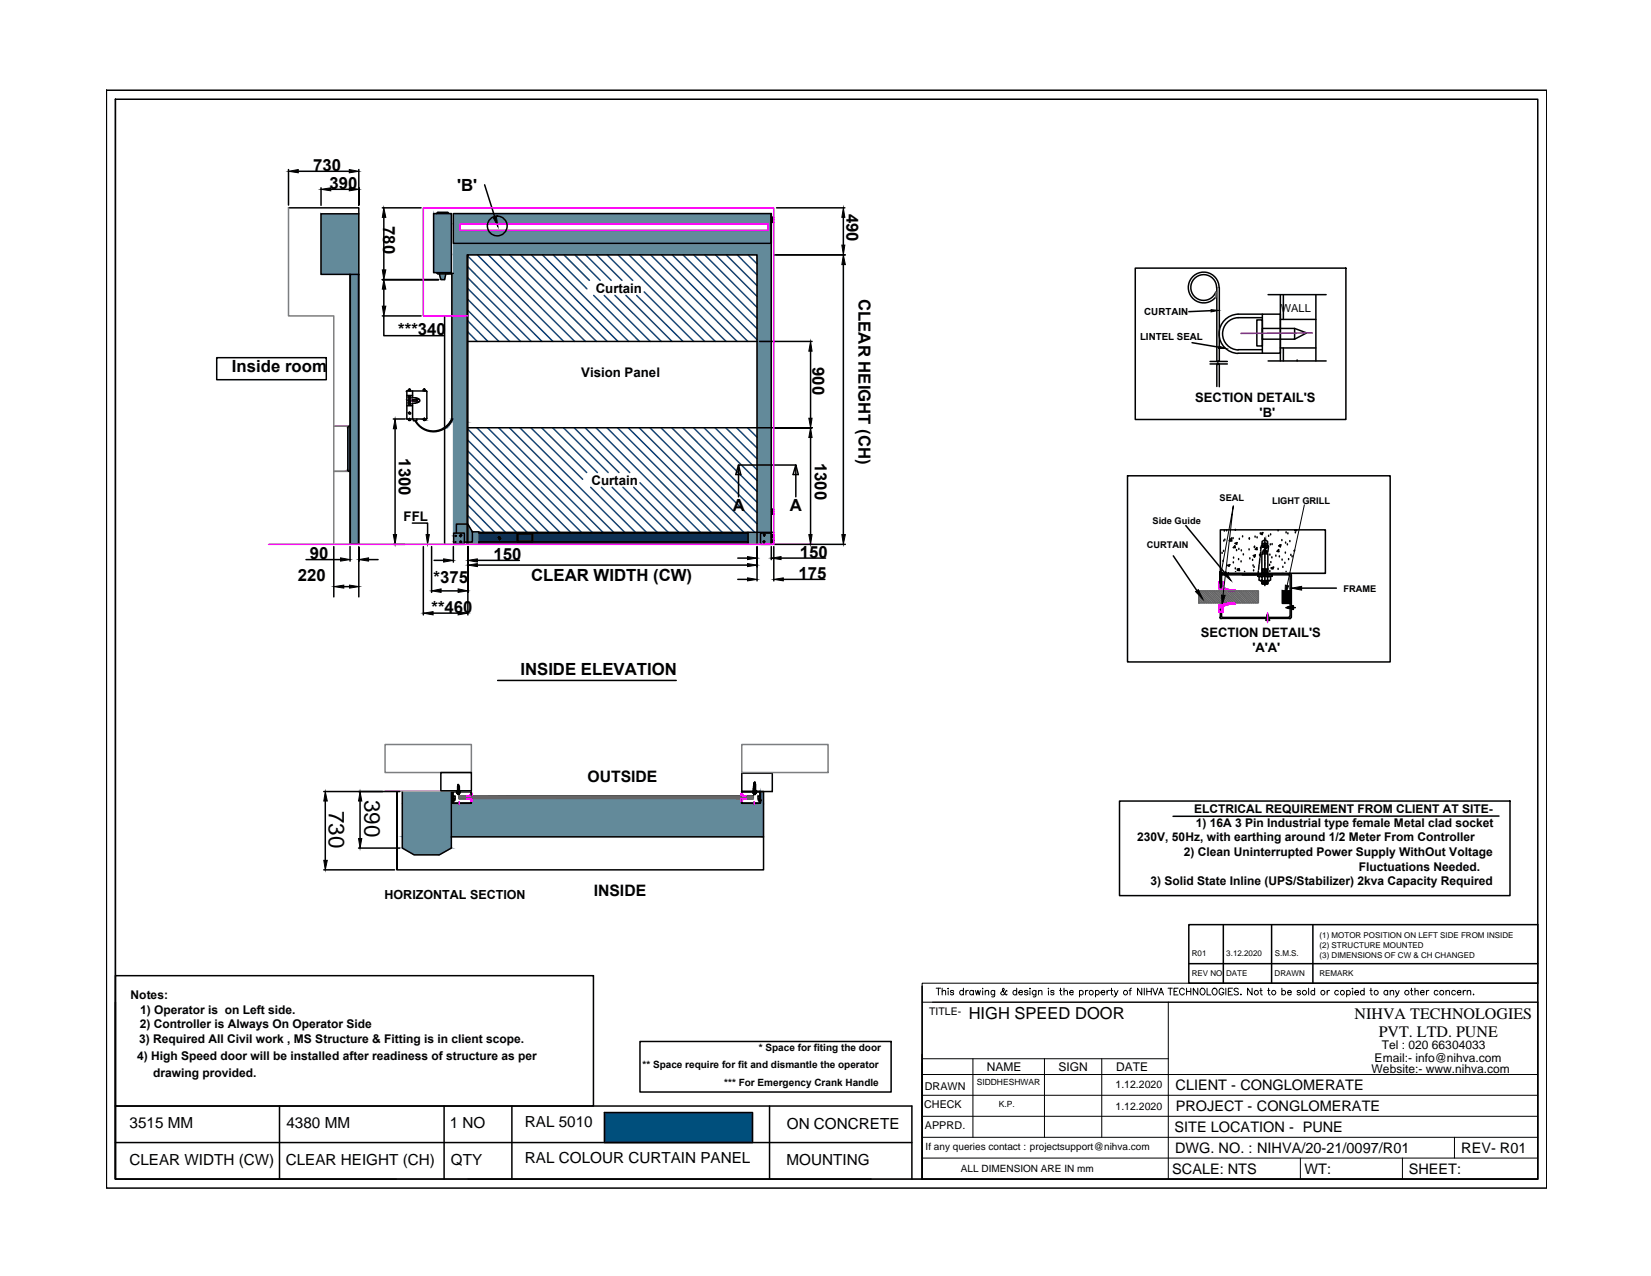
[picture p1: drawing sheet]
<svg xmlns="http://www.w3.org/2000/svg" width="279mm" height="216mm" viewBox="0 0 279 216" stroke-linecap="round" stroke-linejoin="round" font-family="sans-serif">
<!-- layer: PDF_Geometry -->
<g fill="none" stroke="#000" stroke-width=".25">
<path d="M18 15.3h243.8v185.7h-243.8zM19.5 16.8h240.7v182.7h-240.7zM48.8 35.2h11.9v56.9M48.8 28.7v6M50.5 29h8.6M54.3 31.8v2.9M56 32h3.1M60.7 36.2h-6.4v10.2h6.4M60.7 28.7v6v-2.9M64.7 35.2h6.6M65 36.8v8.9M73.4 36.1h3v10h-3z"/>
<path d="M73.9 36.1l.2-.2h1.7l.2 .2M82 31.3l1.7 5.5M130.5 36.1v5.1h-53.8v-5.1h53.8v56M130.5 36.8h.5M130.5 37.6h.5M130.5 37.2h.5M130.7 36.8v.8M130.8 36.8v.8M131.4 35.2h11.6M142.7 36.8v4.7M59.2 46.4v45.7M59.3 46.4v45.7h1.4v-45.7"/>
<path d="M64.7 47.3h9.5h-9.5M64.7 53.5h6.6M65 53.5v3.3h10.1M65 48.9v2.9M73.9 46.1l.2 .2h1.7l.2-.2M74.4 46.3l.2 1h.6l.3-1M75.2 53.5v38.6M75.8 46.3h.7v24.6a3.4 3.4 0 0 1-6.1 .3M75.8 46.3h.9M79.2 43.1h-.1v49M79.2 57.8h48.9M128.5 57.8h8.9"/>
<path d="M131 43.1h12.1M137.2 59.4v11.4M142.7 44.8v45.7M201.7 58l4.6 .7M204.9 52.6l-3.7 .1M205.9 48.6a2.18 2.18 0 0 0-3.1-2 2.18 2.18 0 0 0-.6 3.6 2.18 2.18 0 0 0 3.5-.8M205.9 48.7v12.5M206.3 48.6a2.6 2.6 0 0 0-3.4-2.4 2.6 2.6 0 0 0-1.4 3.9 2.6 2.6 0 0 0 4.2 .2M206.3 48.7v12.5M209.5 53.7h4.1M209.5 59.2h4.1M209.5 53.8a2.73 2.73 0 0 0-2.6 2.7 2.73 2.73 0 0 0 2.6 2.7"/>
<path d="M212.7 54.1h.9v4.4h-.9zM213.6 53.2h3.1v6.6h-3.1zM213.6 53.2h-4.1a3.3 3.3 0 0 0-3.2 3.3 3.3 3.3 0 0 0 3.2 3.3h4.1M213.6 55.6h5.5v1.8h-5.5zM214.6 49.9h9.8M216.7 54h6M216.7 58.9h6M216.7 49.9v11.2M217.2 49.9v4.1M217.2 58.9v2.2M219.1 55.6l2 .7-2 1.1M222.7 49.9v11.2"/>
<path d="M36.7 60.5h18.5v3.7h-18.5zM58.8 79.5l.2 .2h.2M58.9 72.4v7.1M59.2 79.8h.1M59.2 72.1h.1M59.2 72.2h-.2l-.2 .2M66.6 70.9h2M66.9 72.5v18M68.8 70.8l.1 .1M68.8 66.2v4.6M68.8 66.9h1M68.8 68.7h1"/>
<path d="M68.9 66.1l-.1 .2M68.9 70.9h3.2M68.9 66.2h3.2M69.1 66.2l.1-.3h.2l.1 .3M69.1 70.9l.1 .2h.2l.1-.2M69.2 68.2h.2v.2zM69.3 65.9h.1M69.3 70.9h.1M69.4 67.1v.2h-.2zM69.7 67.8h.1M69.8 67.3l.9 .1a.34 .34 0 0 1 .3 .4 .34 .34 0 0 1-.4 .3l-.8 .1M69.8 67.6l-.1 .1"/>
<path d="M69.8 66.2v1.1M69.8 67.7v.1M69.8 68.2v2.7M69.9 67.8h.7M69.9 67.6h.7M69.9 70.9v.3h.6v-.3M70.5 67.6l.1 .1M70.6 67.8h-.1M70.6 67.7v.1M71.6 66.2l.1-.3h.2l.1 .3M71.6 70.9l.1 .2h.2l.1-.2M71.8 65.9h.1"/>
<path d="M71.8 70.9h.1M72.1 66.1l.1 .2v4.5M72.2 70.8l-.1 .1M76.6 70.9a3.5 3.5 0 0 1-3.1 2.1 3.5 3.5 0 0 1-3.3-1.8M79.2 72.4h51.8M134.6 78.7h-9.6v5.4M134.7 78.7v5.4M137.2 74v16.5M137.4 72.4h-6.4h6.4M204.8 61.2h1.2l.1 .1v-.3l.1 .2h1.5M204.8 61.6h1.2l.1 .1v-.2l.1 .1h1.5M205.9 61.6v3.8"/>
<path d="M206.3 61.6v3.8M214.6 61.1h9.8M219.5 61.1h.1M51.8 94.7h5.8M56.5 92.5v8.5M58.2 99.3h1M59.2 92.5v2.4M60.7 94.9v-2.3v8.4M62.4 94.7h1.6M66.6 92.1h2M69.8 88.5h2.6v2M71.6 92.5v11.5"/>
<path d="M73 92.5v7.7M73.5 94.8h1.6M74.6 100h2.9M76.7 92.5v2.6M76.8 90.2h1.8v1.9h-1.8zM77 90.6h.2v.1h-.2zM77 91.7l.1 .1zM77.8 91.7l.1-.2 .3 .2-.3 .3v-.2M78 90.4l.2 .2-.3 .2-.1-.2zM79.2 92.1v-49h48.9v49M79.2 95.1v-2.6v3.4M79.9 90l-.7-1.3h-2v1.5"/>
<path d="M80.8 94.8h7.1M80.8 95.6h45.7M81 92.1v-.4h45.6v.4M81 90.1h50M84.3 91l.2-.3 .1 .2-.2 .3v-.2M84.4 91.2l.2-.2 .2 .1-.2 .3v-.2M87.5 90.2h2.6v1.5h-2.6zM87.5 91.6h2.6M87.5 90.3h2.6M87.6 90.2v1.5M90.1 90.2v1.5M124.5 80.3l.5-1.6 .4 1.6"/>
<path d="M124.9 94.4h1.6M124.9 98h1.6M126.6 90.2h-45.6v-.2h-1.1v1.7h-1.3M126.6 90.1v1.6M128.1 95.9v-3.3v5.7M128.1 92.5v2.2M128.7 90.2h1.8v1.9h-1.8zM129.1 91.7l.2-.2 .2 .1-.2 .3v-.2M129.2 90.5l.1-.2 .2 .2-.2 .2v-.1M130.5 86.2h.5M130.5 87h.5M130.5 86.6h.5"/>
<path d="M130.5 90.5h.5M130.5 90.9h.5M130.5 90.7h.5M130.5 91.4h.5M130.5 91.8h.5M130.5 91.6h.5M130.5 92.5v2.2M130.7 86.2v.8M130.7 90.5v.4M130.7 91.4v.4M130.8 86.2v.8M130.8 90.5v.4"/>
<path d="M130.8 91.4v.4M131 92.5v5.8M131 92.1h12.1M132.2 94.4h7.5M132.6 98h7M134.2 80.3l.5-1.6 .4 1.6M198.6 94.1l4 5.9M200.7 88.9l6.5 8M206.5 97.3v2.2h.2v-2.1M206.5 98.5h.1M206.5 89.6h17.8v7.4h-17.8zM206.7 97l-.3 .2"/>
<path d="M206.7 97.1h11.6M206.9 97.2l-.2 .3M206.9 97.3h11.2M207.9 97.1h.1M212.8 97.3v.2M212.9 97.5h2.4M213 96.6l-.1 .9M213.1 95.5l-.1 .9M213.1 98.1l.2 .1 .2-.1M213.2 94.5l-.1 .9M213.3 93.2l.2-.8h1.2l-.1 1h-1.1M213.3 98.3h1.5"/>
<path d="M213.3 93.5l-.1 .8M213.5 97.6a.99 .99 0 0 1 1 0M213.5 97.6l-.2-.1-.2 .1v.6M213.6 92.2v-.6l.5-.3 .4 .3-.1 .8M213.6 98.5h.9l.1-.1-.1-.1h-.9l-.1 .4 .1 .1h.9l.1-.1-1-.1M213.6 98.7l.9 .1M213.6 97.6v.6M213.6 97.1h.9M213.6 96.9h.9M213.6 96.8h.9M213.6 96.6h.9M213.6 96.4l.9 .1"/>
<path d="M213.6 91.9h.9M213.7 93.4v.3M213.8 92.4v.1h.7v.2l-.5 .4v.1h.4v.5M214.1 91.5v.3M214.1 92.5v.4M214.1 94v.2M214.1 94.4v.4M214.1 94.9v.3M214.1 95.7v.4M214.1 97.3v.3M214.1 98.5v.2M214.1 97.1v.2h-.5v-1l1 .1-.1 .9"/>
<path d="M214.1 91v.1M214.1 91.2v.1M214.1 91.4v.1M214.1 91.8v.1M214.1 91.9v.2M214.1 92.1v.2M214.1 92.4v.1M214.1 93v.2M214.1 93.2v.1M214.1 93.4v.1M214.1 93.6v.1M214.1 93.8v.1"/>
<path d="M214.1 94.2v.2M214.1 94.8v.1M214.1 95.2v.1M214.1 95.4v.1M214.1 95.5v.2M214.1 96.2v.1M214.1 96.3v.2M214.1 96.5v.2M214.1 96.7v.2M214.1 96.9v.2M214.1 97.7v.2M214.1 97.9v.1"/>
<path d="M214.1 98.1v.1M214.1 98.3v.1M214.1 98.7v.2M214.1 99v.1M214.5 98.5l.1 .1h-.1M214.5 92.2h-.9l.1 .4 .6 .1-.5 .5h.5v.2M214.5 98.1l.2 .1 .3-.1M214.5 98.2a.99 .99 0 0 1-1 0M214.6 96.3v-2.6h-1.1v2.6h1.1h-.1M215 97.6l-.3-.1-.2 .1v.6M215 97.6v.6M215.3 97.5h.1"/>
<path d="M215.3 97.3h.1M215.3 97.3v.2M217 100h1.3v2.1h-1.3zM218.1 97.2l.2 .3M218.3 97l.2 .2M218.3 97.4v6.8M218.5 97.3v7.2M220.3 99.5h5.9M73.3 103.7h4.2M79.2 100.2v-7.6v11.4M84.2 115.1h30.2M206.4 104.4l.3 .3"/>
<path d="M206.5 103.2h.1M206.5 102h.2M206.7 104.2l.2 .3h11.2l.2-.3M206.7 104.2v-1.6h-.2v1.9M206.7 104.6h11.6M214.3 104.9l.6 .1zM214.4 104.1h.2v.8h-.2zM214.4 104.1l.1-.2 .1 .2M217.6 102.8h1.6M218 102.6h.8v.3h-.8zM218 102.6l-.3 .2 .3 .1M218.5 104.4l-.2 .3"/>
<path d="M218.8 102.5h.1v.6h-.1zM54.8 133.9h12.9M55 135.5v10.1M60.9 135.5v6.4M68.1 133.9v9.6l2 1.1h4.3l2-1.1v-9.6M76.5 135.5h.4h-.4M76.6 135.9h.1M76.6 135.3v.2v-.2M76.6 135.4l.2 .1zM76.6 135.8l.1 .1M76.6 134v1.9M76.6 133.9h.1"/>
<path d="M76.7 134h-.1M76.7 134.7h.3v.5h-.3zM76.7 135.9h3M76.7 134v1.8M76.7 134h3M76.8 135.5h.1M77.3 134h.6zM77.3 134h.1M77.4 134.2h.4M77.4 134h.4M77.4 134.1h-.1v.1M77.4 134.2h-.1"/>
<path d="M77.4 133.7v-.7h.3v.7h-.2M77.4 134.1v.1h.3v-.1h.1M77.4 134.4h.3h-.3v-.1h.3v.1M77.4 134v-.3h.3v.2l-.1 .1M77.4 134h.1M77.4 134.3h.3M77.4 134.2v.1M77.5 133.8h.2M77.5 132.9h.1M77.5 133h.1M77.6 133.2v.3M77.6 133.8v.2"/>
<path d="M77.6 134.2v.3M77.6 133.6v.1M77.6 134.1v.1M77.6 132.9h.1M77.6 135.8h.1v.2h-.1h.1h-.1zM77.6 135.8l.1-.1v.1M77.7 134h-.3M77.7 134.7h49.8v.5h-49.8zM77.7 134.2v.1M77.7 133h.1M77.8 134.1v.1M79.6 134h.1"/>
<path d="M79.7 133.9h-3M79.7 135.8l-.1 .1M79.7 135.2h.1v.3M79.7 135.3v.2M79.7 134.3v.2M79.7 135.9h.1M79.7 135.8l.1-.5v.6M79.7 134l.1 .5M79.7 135.3h.1M79.8 134l-.1 .5M79.8 134.3v.3h-.1M79.8 134.3h.1"/>
<path d="M79.8 135.5h.1M125.5 135.9h3.1M125.5 134l.1 .5M125.5 134.3l-.1 .3h.2M125.5 134h3.1l-.1 1.9-3-.1M125.5 134.3h.1M125.5 135.5h.1M125.5 135.3h.1M125.6 133.9h-.1M125.6 134.3v.2M125.6 135.8l-.1-.5v.6M125.6 134l-.1 .5"/>
<path d="M125.6 135.2h-.2l.1 .3M125.6 133.9h3M125.6 135.3v.2M125.7 133.9h-.2h3.7v13.3h-62v-13.3v13.2M127.4 134.2h.5M127.4 134h.6zM127.4 133.8v.2M127.5 133.5v.1M127.5 134.1v.1M127.5 133.7l-.1 .1M127.5 134.1h-.1M127.5 136h.2z"/>
<path d="M127.5 134.2h.4M127.5 133.3v.1M127.5 133.1v.2M127.6 132.6l.1-.2 .1 .3h-.1M127.6 132.9v-.2h.3v.3h-.3M127.6 135.8v.2zM127.6 135.8v-.1v.1M127.6 134.1v.1M127.6 132.9l-.1 .1M127.6 132.5h.2M127.6 133.8h.2M127.6 133h.1"/>
<path d="M127.7 132.9l.1 .1M127.7 132.9h.1M127.7 132.7h.1M127.7 132.3v.2M127.7 132.7v.3M127.7 133.2v.3M127.7 133.8v.2M127.7 134.2v.3M127.7 134l-.1-.1v-.2h.3l-.1 .3M127.7 132.8h.1M127.7 132.6v.1M127.7 133v.2"/>
<path d="M127.7 133.6v.1M127.7 134.1v.1M127.8 132.9h.1M127.8 132.7h.1M127.8 133.7h-.2v-.7h.3v.7M127.8 134.2l-.2 .1v.1M127.8 134.4h-.2h.2M127.8 134.3h-.2M127.8 134.3v.1M127.8 133.8h-.2M127.8 132.6h-.2v.1h.2l-.2 .2M127.8 132.7l-.1 .1"/>
<path d="M127.9 134.1l-.3 .2M127.9 134h-.4h.3M128 134.1v.1M128 134h.1M128.3 134.7h.3v.5h-.3zM128.4 135.5l.1-.1zM128.5 135.4l.2 .1zM128.6 133.9h.1M128.7 135.3v.2v-.2M128.7 134v1.9M128.8 135.5h-.4h.4M253.7 138.1h-55.2"/>
<path d="M54.8 147.2h12M60.7 143.5h7M76.4 141.6h52.8"/>
<circle cx="84.2" cy="38.2" r="1.67"/>
<circle cx="69.3" cy="71" r=".06"/>
<circle cx="69.3" cy="66" r=".06"/>
<circle cx="69.3" cy="68.3" r=".15"/>
<circle cx="69.3" cy="69.9" r=".15"/>
<circle cx="69.3" cy="67.8" r=".15"/>
<circle cx="69.3" cy="67.2" r=".15"/>
<circle cx="71.7" cy="66" r=".06"/>
<circle cx="71.7" cy="71" r=".06"/>
</g>
<!-- layer: PDF_Solid Fills -->
<g fill="#638a9a" stroke="#638a9a" stroke-width=".17">
<path d="M79.2 88.7l.7 1.3h-.7z"/>
<path d="M75.2 72.3h.4l-.1 .1z"/>
<path d="M79.8 135.2v.3h45.6zM79.8 135.2h45.6v.3z"/>
<path d="M128.7 133.9v2h.5zM128.7 133.9h.5v2z"/>
<path d="M79.8 135.5v.4h45.7zM79.8 135.5h45.7v.4z"/>
<path d="M68.1 133.9v2h8.5zM68.1 133.9h8.5v2z"/>
<path d="M77.7 135.9l49.9 .1zM77.7 135.9l49.9 .1z"/>
<path d="M68.1 135.9l9.5 .1zM68.1 135.9l9.5 .1z"/>
<path d="M127.7 135.9l1.5 .1zM127.7 135.9l1.5 .1z"/>
<path d="M77.7 136h49.8zM77.7 136h49.8z"/>
<path d="M68.1 136h9.5zM68.1 136h9.5z"/>
<path d="M68.1 136v5.6h61.1zM68.1 136h61.1v5.6z"/>
<path d="M68.1 141.6v1.9h8.3zM68.1 141.6h8.3v1.9z"/>
<path d="M68.1 143.5l2 1.1h4.3zM68.1 143.5h8.3l-2 1.1z"/>
<path d="M79.2 90v.2h1.8zM79.2 90h1.8v.2z"/>
<path d="M87.5 91.6v.1h2.6zM87.5 91.6h2.6v.1z"/>
<path d="M79.2 90.2v1.5h1.8zM79.2 90.2h1.8v1.5z"/>
<path d="M79.2 91.7v.4h1.8zM79.2 91.7h1.8v.4z"/>
<path d="M74.1 35.9l-.2 .2h2.1zM74.1 35.9h1.7l.2 .2z"/>
<path d="M76.7 36.1v1.8h53.8zM76.7 36.1h53.8v1.8z"/>
<path d="M130 37.9v1.1h.5zM130 37.9h.5v1.1z"/>
<path d="M76.7 37.9v1.1h1.1zM76.7 37.9h1.1v1.1z"/>
<path d="M76.7 39v4.1h53.8zM76.7 39h53.8v4.1z"/>
<path d="M73.4 36.1v10h3zM73.4 36.1h3v10z"/>
<path d="M76.7 43.1v3.2h2.4zM76.7 43.1h2.4v3.2z"/>
<path d="M73.9 46.1l.1 .2h1.8zM73.9 46.1h2.1l-.2 .2z"/>
<path d="M74 46.3h5.1zM74 46.3h5.1z"/>
<path d="M74.4 46.3l.2 1h.6zM74.4 46.3h1.1l-.3 1z"/>
<path d="M76.5 46.3v24.6h2.6zM76.5 46.3h2.6v24.6z"/>
<path d="M76.7 70.9v.5h2.4zM76.7 70.9h2.4v.5z"/>
<path d="M76.5 70.9l-.4 .5h.4zM76.5 70.9h.2l-.2 .5z"/>
<path d="M76.1 71.4h.3zM76.1 71.4h.4z"/>
<path d="M76.1 71.4l-.3 .5h.3zM76.1 71.4h.3l-.3 .5z"/>
<path d="M75.8 71.9h.2zM75.8 71.9h.3z"/>
<path d="M75.3 72.3h.4v-.4zM75.7 71.9h.3l-.3 .4z"/>
<path d="M75.2 72.3h.4zM75.3 72.3h.4z"/>
<path d="M75.2 72.3l.3 .1zM75.2 72.4h.3l-.3 .2z"/>
<path d="M128.1 43.1v47h2.4zM128.1 43.1h2.4v47z"/>
<path d="M76.7 71.4v18.8h2.4zM76.7 71.4h2.4v18.8z"/>
<path d="M76.8 90.2v.4h2.3zM76.8 90.2h2.3v.4z"/>
<path d="M77.2 90.6v.1h1.9zM77.2 90.6h1.9v.1z"/>
<path d="M76.8 90.6v.1h.2zM76.8 90.6h.2v.1z"/>
<path d="M126.6 90.1v1.6h3.9zM126.6 90.1h3.9v1.6z"/>
<path d="M76.8 90.7v1h2.3zM76.8 90.7h2.3v1z"/>
<path d="M77.1 91.7h2zM77.1 91.7h2z"/>
<path d="M77.1 91.7l1.5 .1zM77.1 91.7l1.5 .1z"/>
<path d="M76.8 91.7v.1h.2zM76.8 91.7h.2v.1z"/>
<path d="M126.6 91.7v.4h3.9zM126.6 91.7h3.9v.4z"/>
<path d="M76.8 91.8v.3h1.8zM76.8 91.8h1.8v.3z"/>
<path d="M59 72.2h.2zM59.1 72.1l.1 .1z"/>
<path d="M59 72.2h-.1h.3zM59 72.2h.2z"/>
<path d="M58.9 72.2l.3 .1zM58.9 72.2l.3 .1z"/>
<path d="M58.9 72.3h.3zM58.9 72.3h.3z"/>
<path d="M58.9 72.3v7.3h.3zM58.9 72.3h.3v7.3z"/>
<path d="M58.9 79.6h.3zM58.9 79.6h.3z"/>
<path d="M58.9 79.6l.3 .1zM58.9 79.6l.3 .1z"/>
<path d="M58.9 79.7h.3zM58.9 79.7h.3z"/>
<path d="M59 79.7l.2 .1zM59 79.7l.2 .1z"/>
<path d="M54.3 36.2v10.2h6.4zM54.3 36.2h6.4v10.2z"/>
<path d="M59.3 46.4v45.7h1.4zM59.3 46.4h1.4v45.7z"/>
</g>
<path d="M77.7 134.7v.5h49.8zM77.7 134.7h49.8v.5z" fill="#636466" stroke="#636466" stroke-width=".17"/>
<g fill="#7f7f7f" stroke="#7f7f7f" stroke-width=".17">
<path d="M128.3 134.7v.5h.3zM128.3 134.7h.3v.5z"/>
<path d="M76.7 134.7v.5h.3zM76.7 134.7h.3v.5z"/>
</g>
<g fill="#000" stroke="#000" stroke-width=".17">
<path d="M48.8 29l1.7-.3v.5zM54.3 32l1.7-.2v.5zM59.1 28.7l1.6 .3-1.6 .2zM59.1 31.8l1.6 .2-1.6 .3zM65 35.2l.3 1.6h-.6zM83.5 36.9l.5-.2 .3 1.6zM142.7 35.2l.3 1.6h-.5zM64.7 45.7h.6l-.3 1.6zM65 47.3l.3 1.6h-.6zM64.7 51.8h.6l-.3 1.7zM137.2 57.8l.2 1.6h-.5zM142.5 41.5h.5l-.3 1.6z"/>
<path d="M142.7 43.1l.4 1.7h-.6zM204.9 52.4l1.3 .1-1.3 .3zM206.3 58.6l1.2 .4h-1.3zM66.9 70.9l.2 1.6h-.5zM69.2 67.3l.2-.2v.2zM69.2 68.2h.2v.2zM137.2 72.4l.2 1.6h-.5zM136.9 70.8h.5l-.2 1.6zM57.6 94.4l1.6 .3-1.6 .2zM56.5 99.3l1.7-.3v.5zM59.2 99l1.6 .3-1.6 .2zM60.7 94.7l1.7-.3v.5z"/>
<path d="M66.6 90.5h.5l-.2 1.6zM72.1 90.5h.6l-.3 1.6zM73 100l1.6-.4v.6zM75.1 94.6l1.6 .2-1.6 .3zM77.5 99.6l1.7 .4-1.7 .2zM79.2 94.8l1.6-.2v.5zM79.2 95.6l1.6-.2v.5zM126.5 95.4l1.6 .2-1.6 .3zM126.5 94.2l1.6 .2-1.6 .3zM126.5 97.8l1.6 .2-1.6 .3zM130.5 94.4l1.7-.2v.5zM131 98l1.6-.2v.5z"/>
<path d="M136.9 90.5h.5l-.2 1.6zM142.5 90.5h.6l-.4 1.6zM206.4 96.7l.5 .1-.5 1.7zM207 97.1l.4-.4 .9 1.5zM217.5 99l.6 .1-.7 1.7zM218.5 99.5l1.8-.3v.7zM71.6 103.7l1.7-.2v.5zM77.5 103.5l1.7 .2-1.7 .3zM202.3 100.1l.5-.3 .8 1.6zM206.7 100.7h.6l-.5 1.7zM55 133.9l.4 1.6h-.6zM60.9 133.9l.3 1.6h-.5z"/>
<path d="M54.8 145.6h.6l-.4 1.6zM60.7 141.9h.5l-.3 1.6z"/>
<path d="M69.2 71l.2 .1zM69.2 71l.2 .1z"/>
<path d="M69.2 65.9v.2h.2zM69.2 65.9h.2v.2z"/>
<path d="M69.3 70.9l.1 .1zM69.3 70.9l.1 .1z"/>
<path d="M69.3 66.1h.1zM69.3 66.1h.1z"/>
<path d="M71.7 71l.2 .1zM71.7 71l.2 .1z"/>
<path d="M71.7 66h.2zM71.8 65.9l.1 .1z"/>
<path d="M71.7 66l.2 .1zM71.7 66l.2 .1z"/>
<path d="M71.8 70.9l.1 .1zM71.8 70.9l.1 .1z"/>
<path d="M71.8 71.1h.1zM71.8 71.1h.1z"/>
<path d="M71.8 66.1h.1zM71.8 66.1h.1z"/>
<path d="M217 100v2.1h1.3zM217 100h1.3v2.1z"/>
</g>
<g fill="#535353" stroke="#535353" stroke-width=".17">
<path d="M69.3 69.8h.1zM69.3 69.8h.1z"/>
<path d="M69.2 69.8v.2h.2zM69.2 69.8h.2v.2z"/>
<path d="M69.3 70h.1zM69.3 70h.1z"/>
</g>
<g fill="#007200" stroke="#007200" stroke-width=".17">
<path d="M69.3 68.1l.1 .1zM69.3 68.1l.1 .1z"/>
<path d="M69.2 68.2v.1h.2zM69.2 68.2h.2v.1z"/>
<path d="M69.2 68.3l.2 .1zM69.2 68.3h.3z"/>
<path d="M69.2 68.4h.2zM69.2 68.4h.2z"/>
<path d="M69.3 68.4h.1zM69.3 68.4h.1z"/>
<path d="M69.3 67.1h.1zM69.3 67.1h.1z"/>
<path d="M69.2 67.1l.2 .1zM69.2 67.1l.2 .1z"/>
<path d="M69.2 67.2h.3zM69.2 67.2h.3z"/>
<path d="M69.2 67.2l.2 .1zM69.2 67.2h.3l-.1 .1z"/>
<path d="M69.2 67.3h.2zM69.2 67.3h.2z"/>
<path d="M69.3 67.3l.1 .1zM69.3 67.3l.1 .1z"/>
</g>
<g fill="#f00" stroke="#f00" stroke-width=".17">
<path d="M69.2 67.7h.2zM69.3 67.6l.1 .1z"/>
<path d="M69.2 67.7h.2zM69.2 67.7h.2z"/>
<path d="M69.2 67.7l.3 .1zM69.2 67.7l.3 .1z"/>
<path d="M69.2 67.8l.2 .1zM69.2 67.8l.2 .1z"/>
</g>
<path d="M69.8 67.6v.2h.8zM69.8 67.6h.8v.2z" fill="#ff003f" stroke="#ff003f" stroke-width=".17"/>
<g fill="#102e51" stroke="#102e51" stroke-width=".17">
<path d="M81 90.2v1.5h45.6zM81 90.2h45.6v1.5z"/>
<path d="M81 91.7v.4h45.6zM81 91.7h45.6v.4z"/>
</g>
<g fill="#f87206" stroke="#f87206" stroke-width=".17">
<path d="M130.5 91.8v.3h.5zM130.5 91.8h.5v.3z"/>
<path d="M130.5 90.9v.5h.5zM130.5 90.9h.5v.5z"/>
</g>
<!-- layer: PDF_Geometry -->
<path d="M19.5 16.8v182.7h240.7M48.8 35.2v18.3h7.7v38.6M65.2 126h14.6v4.7h-14.6zM125.5 126h14.6v4.7h-14.6zM67.2 199.5h11.9" fill="none" stroke="#7f7f7f" stroke-width=".25"/>
<path d="M56.5 72.1h2.7h-2.7M56.5 72.2h2.5h-2.5M56.5 79.7h2.5h-2.5M56.5 79.8h2.6h-2.6M59.2 72.2h.1M59.2 79.7h.1M75.2 72.3h.1" fill="none" stroke="#f87206" stroke-width=".17"/>
<path d="M59 72.2h.2h-.2M59 79.7h.2h-.2M59.1 72.1h.1h-.1" fill="none" stroke="#638a9a" stroke-width=".17"/>
<g fill="none" stroke="#13447b" stroke-width=".25">
<path d="M79.2 43.3l14.4 14.5M79.2 45.2l12.5 12.6M79.2 47l10.7 10.8M79.2 48.8l8.9 9M79.2 50.7l7 7.1M79.2 52.5l5.2 5.3M79.2 54.3l3.4 3.5M79.2 56.2l1.5 1.6M80.8 43.1l14.6 14.7M82.6 43.1l14.7 14.7M84.5 43.1l14.6 14.7M86.2 43.1l14.7 14.7"/>
<path d="M88.1 43.1l14.7 14.7M89.9 43.1l14.7 14.7M91.8 43.1l14.6 14.7M93.6 43.1l5.7 5.8M95.4 43.1l4.4 4.3M97.3 43.1l4.3 4.3M99.1 43.1l4.3 4.3M100.5 50l7.7 7.8M100.9 43.1l4.4 4.3M102.2 50l7.8 7.8M102.8 43.1l4.3 4.3M104.1 50l7.8 7.8"/>
<path d="M104.6 43.1l4.3 4.3M105.9 50l7.8 7.8M106.4 43.1l14.6 14.7M107.8 50l7.8 7.8M108.3 43.1l14.6 14.7M109 47.6l10.3 10.2M109 49.4l8.4 8.4M110.1 43.1l14.6 14.7M111.9 43.1l14.6 14.7M113.8 43.1l14.3 14.4M115.6 43.1l12.5 12.5M117.4 43.1l10.7 10.7"/>
<path d="M119.3 43.1l8.8 8.9M121.1 43.1l7 7.1M122.9 43.1l5.2 5.2M124.8 43.1l3.3 3.4M126.6 43.1l1.5 1.5M79.2 72.6l17.4 17.5M79.2 74.5l15.6 15.6M79.2 76.3l13.7 13.8M79.2 78.1l11.9 12M79.2 80l10 10.1M80.7 72.4l17.7 17.7M82.5 72.4l17.7 17.7"/>
<path d="M84.4 72.4l17.6 17.7M86.2 72.4l17.7 17.7M88 72.4l17.7 17.7M89.8 72.4l8.8 8.7M91.7 72.4l7.6 7.6M93.5 72.4l7.6 7.6M95.3 72.4l7.6 7.6M97.2 72.4l7.5 7.6M99 72.4l7.6 7.6M100.9 72.4l17.6 17.7M102.7 72.4l17.7 17.7M104.5 72.4l17.7 17.7"/>
<path d="M106.3 72.4l17.8 17.7M108.2 72.4l17.7 17.7M110 72.4l17.7 17.7M111.9 72.4l16.2 16.2M113.7 72.4l14.4 14.4M115.5 72.4l12.6 12.6M117.4 72.4l10.7 10.8M119.1 72.4l9 8.9M121 72.4l7.1 7.1M122.8 72.4l5.3 5.2M124.6 72.4l3.5 3.4M126.5 72.4l1.6 1.6"/>
<path d="M79.2 81.8l8.2 8.3M79.2 83.6l6.3 6.5M79.2 85.5l4.5 4.6M79.2 87.3l2.7 2.8M79.8 89.9l.2 .1M100 82.5l7.5 7.6M101.8 82.5l7.6 7.6M103.6 82.5l7.6 7.6M105.4 82.5l7.7 7.6M107.2 82.5l7.7 7.6M108.3 81.7l8.4 8.4"/>
</g>
<path d="M69.8 67.6h.8h-.8M69.8 67.8h.8h-.8M69.9 67.6h.7h-.7M69.9 67.8h.7h-.7M69.9 67.8h.3" fill="none" stroke="#ff003f" stroke-width=".17"/>
<g fill="none" stroke="#007200" stroke-width=".17">
<path d="M69.2 67.1h.2h-.2M69.2 67.2h.2h-.2M69.2 67.2h.3h-.3M69.2 67.3h.2h-.2M69.2 68.2h.2h-.2M69.2 68.3h.3h-.3M69.2 68.4h.2h-.2M69.2 68.3h.1M69.3 67.1h.1h-.1M69.3 67.3h.1h-.1M69.3 67.4h.1h-.1M69.3 68.2h.1h-.1"/>
<path d="M69.3 68.4h.1h-.1M69.3 67.4h.1M69.3 68.4h.1"/>
</g>
<path d="M69.2 67.7h.2h-.2M69.2 67.8h.3h-.3M69.2 67.8h.2h-.2M69.3 67.6h.1h-.1M69.3 67.9h.1h-.1" fill="none" stroke="#f00" stroke-width=".17"/>
<path d="M69.2 69.8h.2h-.2M69.2 69.9h.2h-.2M69.2 70h.2h-.2M69.3 69.8h.1h-.1M69.3 69.8h.1" fill="none" stroke="#535353" stroke-width=".17"/>
<g fill="none" stroke="#000" stroke-width=".17">
<path d="M69.2 65.9h.2h-.2M69.2 66.1h.2h-.2M69.3 66.1h.1h-.1M69.3 66.1h.1M69.3 71h.1h-.1M69.3 71.1h.1M71.7 66h.2h-.2M71.7 66.1h.2h-.2M71.7 71h.2h-.2M71.7 71.1h.2h-.2M71.7 71.1h.1M71.8 65.9h.1"/>
<path d="M71.8 66.1h.1h-.1M71.8 70.9h.1M71.8 70.9h.1h-.1M71.8 66.1h.1M71.8 71.1h.1M206.7 96.8l2-11.2-1.7 15.1M220.7 85.4l-2.9 13.7"/>
</g>
<g fill="none" stroke="#f0f" stroke-width=".25">
<path d="M77.8 37.9h52.2v1.1h-52.2zM79.2 53.5h-7.6v-18.3h59.4v56.9h-85.6M128.5 92.1h8.9M206.3 98.7l.2-.2-.2 .1 .2-.1h-.2v1.1h.6l.1-.1M206.3 98.7l.2-.2-.2 .2M206.3 98.5h.1M206.4 99.6l.2-.1zM206.4 98.5l-.1 .1zM206.4 98.5h-.1zM206.5 99.3l-.2 .2 .2-.2-.2 .3 .3-.1-.2 .1M206.5 99.3l-.2 .2zM206.5 99.3l-.2 .2 .2-.2"/>
<path d="M206.5 99.1l-.2 .4M206.5 99.1l-.2 .2zM206.5 99.1l-.2 .2 .2-.2M206.5 99l-.2 .3M206.5 98.9l-.2 .2zM206.5 98.9l-.2 .2 .2-.2M206.5 98.7l-.2 .4M206.5 98.7l-.2 .3zM206.5 98.7l-.2 .2 .2-.2M206.5 98.6l-.2 .3M206.5 98.5l-.2 .2zM206.6 99.6l.3-.3z"/>
<path d="M206.6 99.5l-.1 .1 .1-.1M206.6 99.5l-.2 .1 .2-.1M206.7 99.6l.2-.2zM206.7 99.5l-.2 .1 .2-.1M206.7 98.5h.2v1l-.1 .1 .1-.1-.1 .1 .1-.1-.1 .1 .8 .3 1.2 .1M206.7 99.2l.2-.2zM206.7 98.5h.1M206.8 98.5h.1M206.8 98.5l-.1 .1 .2-.1-.2 .1M206.9 99.5l1.2 .3h.9l-.2 .2 .3-.2M206.9 98.5l-.2 .1 .2-.1M206.9 99.7l.2-.2z"/>
<path d="M206.9 99.3l-.3 .3M206.9 99.2l-.4 .4zM206.9 99.2l-.2 .2 .2-.2M206.9 99.1l-.2 .3M206.9 98.9l-.2 .3M206.9 98.8l-.2 .3 .2-.3M206.9 98.8l-.2 .2 .2-.2M206.9 98.8l-.2 .2zM206.9 98.7l-.2 .3M206.9 98.6l-.2 .3 .2-.3M206.9 98.6l-.2 .2 .2-.2M206.9 98.5l-.2 .2 .2-.2-.2 .3"/>
<path d="M206.9 98.5l-.2 .2 .2-.2M207 99.5l-.2 .1 .2-.1M207.1 99.5l-.2 .1M207.2 99.8l.1-.2zM207.2 99.5l-.2 .2M207.2 99.8l.2-.2-.2 .2M207.2 99.5l-.2 .2 .2-.1M207.2 99.6l-.2 .1M207.3 99.6l-.2 .1M207.3 99.6l-.1 .1M207.4 99.6l-.1 .2M207.5 99.9l.2-.2-.2 .2"/>
<path d="M207.5 99.6l-.1 .2M207.5 99.7l-.1 .2M207.6 99.9l.1-.2zM207.6 99.7l-.2 .2M207.7 99.7l-.2 .2M207.7 99.7l-.1 .2M207.8 99.7l-.1 .2zM207.8 99.8l-.1 .1M207.8 99.9l.2-.1zM207.8 99.8l-.1 .1zM207.9 99.8l-.2 .1M207.9 100l.2-.2z"/>
<path d="M208 100l.1-.2zM208 99.8l-.2 .1M208 100l.2-.2zM208 99.8l-.1 .1M208.1 100l.3-.2-.1 .2M208.2 99.8l-.1 .2zM208.2 99.8l-.2 .2M208.4 100l.1-.1-.1 .1M208.5 99.9l-.2 .1zM208.5 99.9l-.1 .1zM208.6 100l.1-.1-.1 .1M208.6 99.9l-.2 .1 .2-.1-.1 .1"/>
<path d="M208.6 99.9l-.1 .1zM208.8 100l.1-.2zM208.8 99.8l-.2 .2 .1-.1M208.9 99.8l-.2 .2M209 99.9h.1M209.1 99.9l-.2 .1M206.3 103.4l.2 .2zM206.3 103.2l.2 .2zM206.3 103.1l.2 .3M206.3 103l.2 .2zM206.3 102.9l.2 .3M206.3 102.6l.2 .4"/>
<path d="M206.3 102.5l.2 .3M206.4 102.4l.2 .2-.3-.2 .2 .2M206.5 103.2l-.2-.2 .2 .2-.2-.1 .2 .1h-.2l.2 .4M206.5 103.1l-.2-.3 .2 .3M206.5 103l-.2-.2 .2 .2M206.5 102.9l-.2-.3 .2 .3M206.5 102.8l-.2-.2 .2 .2M206.5 102.6l-.2-.2 .2 .2M206.6 102.4l.3 .4zM206.6 102.6l-.2-.2 .2 .2M206.6 102.4l.3 .2M206.6 102.6l-.1-.2 .1 .2"/>
<path d="M206.7 102.6l-.2-.2 .2 .2M206.7 102.6l-.2-.2 .4 .4M206.7 102.4l.2 .2-.2-.2M206.7 103.6h.1M206.7 103.3l.2 .3-.2-.2 .2 .2-.2-.2 .2 .2-.2-.2 .2 .2-.2-.2 .2 .2-.2-.1M206.7 103.1l.2 .3M206.7 102.9l.2 .3M206.7 102.7l.2 .3M206.7 102.4l.2 .2zM206.7 103.2h.2M206.8 103.6h.1M206.8 102.4l.1 .2z"/>
<path d="M206.9 103.6l-.2-.1 .2 .1M206.9 102.4l.2 .2-.2-.2M206.9 102.3l.2 .2M206.9 103.5l-.2-.3 .2 .3M206.9 103.4l-.2-.2 .2 .2M206.9 103.3l-.2-.2 .2 .2M206.9 103.2l-.2-.1 .2 .1M206.9 103.2l-.2-.2 .2 .2M206.9 103.1l-.2-.2 .2 .2M206.9 103.1l-.2-.3 .2 .3M206.9 103l-.2-.2 .2 .2M206.9 102.9l-.2-.3 .2 .3"/>
<path d="M207 102.6l-.2-.2 .1 .2v1M207 102.3l.2 .2M207 102.6l-.1-.2 .1 .2-.1-.2 .1 .2-.1-.2h-.6l.1 1.2-.1-.2M207.1 102.3l.2 .1zM207.1 102.3l.2 .2M207.2 102.3l.1 .1-.1-.1M207.2 102.2l.1 .2M207.3 102.2l.1 .1M207.4 102.4l-.1-.2 .1 .2M207.4 102.2l.1 .1M207.4 102.2l.2 .1-.2-.1M207.4 102.2l.2 .1"/>
<path d="M207.5 102.2l.2 .1M207.6 102.2l.1 .1zM207.6 102.2l.1 .1-.1-.1M207.6 102.1l.1 .2M207.7 102.1l.1 .2M207.7 102.1l.1 .2zM207.7 102.1l.2 .2M207.8 102.1l.2 .1zM207.8 102.1l.2 .2M207.9 102.1l.1 .1M207.9 102.1l.2 .1zM208 102.1l.1 .1z"/>
<path d="M208 102.1l.2 .1M208.1 102.1l.4 .1-.2-.1M208.3 102.1l.2 .1zM208.4 102.1l.1 .1zM208.4 102.1l.2 .1zM208.5 102.1l.1 .1M208.5 102.1l.2 .1zM208.6 102.1l.1 .1zM208.7 102.1l.2 .1M208.7 102.2l-.1-.1 .2 .1M208.8 102.1l.1 .1zM208.8 102.1h-1.2l-.8 .3 .2 .2"/>
<path d="M208.8 102.1l.2 .1M208.9 102.1l.2 .1M209 102.2l-1.3 .1-.8 .3M209 102.1h.1M209 102.2l-.1-.1 .1 .1M214.5 103.7v1.7M77.7 135.7v.4M79.1 134.6v.1M79.1 134.6h.1l-.1 .1M79.1 135.2h.1zM79.1 135.1v.1M79.2 134.7h.1"/>
<path d="M79.2 135.2h.1M79.3 134.6v.1M79.3 134.6h.1M79.3 135.2h.1M79.3 134.7l.1-.1zM79.3 135.2h.2M79.4 135.2h-.1h.1M79.4 135.2h.1M79.5 134.6l-.2 .1 .3-.1M79.5 135.2h-.1h.1M79.5 134.6v.1zM79.5 134.6l-.1 .1z"/>
<path d="M79.5 135.2h.1M79.6 135.2l.1 .2M79.6 135.2l.1 .1-.2-.1 .1 .1M79.6 134.6h-.1M79.6 135.2v.1M79.6 134.6h-.1h.1M79.6 135.3l-.1-.1 .1 .1M79.6 135.2l.1 .3M79.6 134.5v.1M79.6 134.6h.1M79.7 134.5l-.1 .1zM79.7 134.3v.1"/>
<path d="M79.7 134.3v.2M79.7 134.3h.1M79.7 135.5h.1M79.7 135.2l.1 .2v-.1M79.7 135.2h.1v.3M79.7 135.2v.1M79.7 134.4l-.1 .2 .1-.1-.1 .1 .1-.1-.1 .1 .1-.1-.1 .1 .1-.1-.1 .1 .1-.1-.1 .1 .1-.1-.1 .1 .1-.1-.1 .1 .1-.1v.1M79.7 134.5l-.1 .1M79.7 134.4v.1M79.7 135.4v-.1v.1M79.7 135.5v-.1l.1 .1M79.7 135.4v-.1v.2"/>
<path d="M79.8 134.3v.1v-.1M79.8 134.3h.1M79.8 135.5h.1M79.8 135.4v.1M79.8 135.2v.1M79.8 134.6h.1M79.8 134.5v.1M79.8 134.3v.3h-.1l.1-.1M79.8 134.4h.1M79.8 134.4v.1M79.8 135.4v-.1v.2M79.8 134.3v.1"/>
<path d="M125.4 134.3h.1h-.1M125.4 134.3l.1 .1-.1-.1M125.4 134.3l.1 .2-.1-.1M125.4 134.4l.1 .1-.1-.1M125.4 134.4l.1 .1M125.4 134.4l.2 .2-.2-.2 .1 .1M125.4 134.5l.2 .1M125.4 134.5l.1 .1M125.4 134.6h.1M125.4 135.2h.1M125.4 135.4l.2-.2h-.2v.3h.1M125.4 134.3h.1"/>
<path d="M125.5 134.3h.1M125.5 135.2l-.1 .1M125.5 135.5h.1M125.5 134.3l-.1 .3h.2M125.5 135.3l-.1 .2M125.5 135.4l-.1 .1M125.5 135.5h-.1M125.5 134.5l.1 .1M125.6 134.3h.1M125.6 134.3v.1v-.1M125.6 134.3v.1M125.6 134.4v.1"/>
<path d="M125.6 134.4l.1 .2-.1-.1M125.6 134.5l.1 .1zM125.6 134.5v.1v-.1M125.6 134.3v.2M125.6 135.3h.1M125.6 135.3l.1-.1-.1 .3v-.2M125.6 135.5h.1M125.6 134.6h.1l-.1-.1 .2 .1M125.6 134.6v-.1l.1 .1M125.6 135.2v.1M125.6 135.3v.2M125.6 135.4v.1"/>
<path d="M125.7 134.6h.1h-.1M125.7 135.2l-.1 .1 .1-.1M125.7 135.2v.1M125.7 135.2h.1M125.7 135.2h.1h-.1M125.7 134.6l.1 .1v-.1M125.7 134.6l.1 .1M125.7 134.6h.1M125.7 135.2h.2h-.1M125.8 134.6v.1v-.1M125.8 134.6l.1 .1M125.8 134.6h.1"/>
<path d="M125.8 134.6l.2 .1M125.9 134.6l.1 .1-.1-.1M125.9 135.2h-.1h.2h-.1M125.9 134.6l.1 .1M126 134.6h.1M126 135.2h.1M126 134.6v.1M126 134.7h.1M126.1 135.1l.1 .1M126.1 135.2h.1M126.2 134.6h-.1h.1M127.6 135.7v.4"/>
</g>
<g fill="none" stroke="#636466" stroke-width=".25">
<path d="M205.8 49.4v.9M202.9 100h10.1v2h-10.1zM203.1 100l2 2M203.4 100l2 2M203.7 100l2 2M204 100l2 2M204.3 100l2 2M204.6 100l2 2M204.9 100l2 2M205.2 100l2.1 2M205.5 100l2 2M205.8 100l2 2"/>
<path d="M206.1 100l2.1 2M206.4 100l2.1 2M206.7 100l2.1 2M207 100l2.1 2M207.3 100l2.1 2M207.7 100l2 2M208 100l2 2M208.3 100l2 2M208.6 100l2 2M208.9 100l2 2M209.2 100l2 2M209.5 100l2 2"/>
<path d="M209.8 100l2 2M210.1 100l2 2M210.4 100l2 2M210.7 100l2 2M211 100l2 1.9M211.3 100l1.7 1.6M211.6 100l1.4 1.3M211.9 100l1.1 1M212.2 100l.8 .7M212.6 100l.4 .4M212.8 100l.2 .1M202.9 100.1l1.9 1.9"/>
<path d="M202.9 100.4l1.6 1.6M202.9 100.7l1.3 1.3M202.9 101l1 1M202.9 101.3l.7 .7M202.9 101.6l.4 .4M202.9 101.9l.1 .1"/>
</g>
<!-- layer: 0 -->
<g fill="none" stroke="#000" stroke-width=".25">
<path d="M192.1 45.4h35.7v25.6h-35.7zM124.5 80.3h.9M134.2 80.3h.9M190.8 80.5h44.5v31.5h-44.5zM206.8 93.6h.1M207 95h.1M207.1 93.3h.1M207.1 91.6h.1M207.2 89.9h.1M207.3 91.4h.1M207.6 89.8h.1M207.7 95.7l.4-.2-.1 .3z"/>
<path d="M208 91.4l.4-.4 .1 .6-.5-.1M208.2 91.6h.1M208.7 91.1h.1M208.7 95.2h.1M208.8 94.4h.1M209 92.4l.1 .3h-.4zM209 91.9l.4-.1-.1 .3zM209.1 89.7h.1M209.1 96.3h.1M209.1 96.9h.1M209.3 93.2h.1M209.4 96.5h.1"/>
<path d="M209.5 96.4h.1M209.6 94.7h.1M209.6 92.9h.1M209.7 96.2l.1 .3h-.4zM209.7 91.3h.1M210 95.1h.1M210.1 93.2h.1M210.3 90.8h.1M210.4 93.9h.1M210.6 96.8h.1M211.4 93h.1M211.4 91.2h.1"/>
<path d="M211.5 94.6h.1M212 94.8h.1M212.1 95.7h.1M212.1 94l.3-.1v.3zM212.1 96.6h.1M212.2 96h.1M212.3 94.3h.1M212.3 92.7h.1M212.3 92.6h.1M212.4 90.9h.1M212.7 92.7v.3l-.3-.1zM212.7 91h.1"/>
<path d="M213.2 94h.1M213.3 90.3h.1M213.3 92.8h.1M213.3 90.3l.4-.2-.1 .4zM213.6 92.2l-.1 .1 .2 .1M214.2 91.3h.1M214.7 90.7h.1M214.9 95.7h.1M214.9 93.9h.1M214.9 96.7h.1M215 92.2h.1M215 90.5h.1"/>
<path d="M215.1 95.2h.1M215.2 96.3h.1M215.2 96.1l.3-.1-.1 .3zM215.2 94.4h.1M215.3 92.1h.1M215.9 94.1h.1M216.3 89.8h.1M216.3 96.3h.1M216.4 93v.3h-.3zM216.4 92.4l.4-.2-.1 .3zM216.5 94.2h.1M216.6 92.4h.1"/>
<path d="M216.9 91.5h.1M217 94.8h.1M217 96.9h.1M217.1 96h.1M217.4 95.3h.1M217.5 93.6h.1M217.6 91.9h.1M217.6 90.2h.1M217.6 96.8h.1M217.9 92.2h.1M217.9 90.3h.1M218.1 94.7h.1"/>
<path d="M218.3 91.6h.1M218.5 94h.1M218.7 94.2h.1M219.1 93.1l-.1 .1h.1M219.2 89.6l-.1 .1 .3 .1v-.2M219.2 90.2h.1M74.6 130.7h5.2v3.1h-5.2zM125.5 130.8h5.2v3.1h-5.2zM189.5 135.5h66v16h-66zM201.2 156.4h59v10h-59zM207 156.4v10M215.2 156.4v10"/>
<path d="M222.2 156.4v10M19.5 165.1h80.9v22h-80.9zM19.5 169.6v29.9M108.3 176.2h42.5v8.6h-42.5zM156.1 166.9v32.6h104.1v-29.9M201.2 163.1h59M19.5 193.3h134.8M47.3 187.1v12.4M75.2 187.1v12.4M86.6 187.1v12.4M102.3 188.2h25.1v5.1h-25.1zM130.2 187.1v12.4"/>
<path d="M147.4 199.5h-127.9v-12.4h134.8v12.4"/>
</g>
<!-- layer: PDF_Geometry -->
<path d="M206.5 96.9h7.1M214.2 90.7v.7M214.5 96.9h9.8M65.2 133.8h12.2M77.7 133.8h2.1M125.5 133.8h2.1" fill="none" stroke="#f7abad" stroke-width=".25"/>
<path d="M222.1 56.3l-12.1 .1" fill="none" stroke="#f00" stroke-width=".25"/>
<!-- layer: 0 -->
<g fill="none" stroke="#000" stroke-width=".17">
<path d="M156.1 166.4h104.1v3.2h-104.1zM156.1 169.6v29.9M156.1 179.1h41.6M157.8 169.6h102.4M158.4 167.2h.8M158.8 167.2v1.1M159.4 167.8l.3-.2h.3v.7M159.4 167.2v1.1M160.5 167.2v.1zM160.5 167.6v.7M161.4 167.8l-.2-.2h-.3v.2l.4 .2 .1 .2-.2 .1-.4-.1M163 167.8a.35 .35 0 0 0-.5-.1 .35 .35 0 0 0 0 .5 .35 .35 0 0 0 .5 0"/>
<path d="M163 167.2v1.1M163.5 167.6v.7M163.9 167.6a.32 .32 0 0 0-.4 .3M164.6 179.1v13.3M164.7 167.8a.35 .35 0 0 0-.5-.1 .35 .35 0 0 0 0 .5 .35 .35 0 0 0 .5 0M164.7 167.6v.7M165.1 167.6l.2 .7 .2-.7 .2 .7 .2-.7M166.3 167.2v.1zM166.3 167.6v.7M166.7 167.8l.3-.2h.3v.7M166.7 167.6v.7M168.3 167.6v1h-.5"/>
<path d="M168.3 167.8a.35 .35 0 0 0-.5-.1 .35 .35 0 0 0 0 .5 .35 .35 0 0 0 .5 0M170.4 167.7v-.1a1.2 1.2 0 0 1-.8 .7l-.3-.3 .6-.4v-.2l-.1-.2-.2 .2 .2 .4 .4 .5h.2v-.1M172.1 167.8a.35 .35 0 0 0-.6-.1 .35 .35 0 0 0 0 .5 .35 .35 0 0 0 .6 0M172.1 167.2v1.1M172.4 167.9h.6l-.1-.3a.37 .37 0 0 0-.4 .1 .37 .37 0 0 0 0 .5 .37 .37 0 0 0 .5 0M174 167.8l-.2-.2h-.4v.2l.5 .2 .1 .2a.33 .33 0 0 1-.6 0M174.3 167.2l.1 .1h-.1zM174.3 167.6v.7M175.3 167.6v1h-.4M175.3 167.8a.35 .35 0 0 0-.5-.1 .35 .35 0 0 0 0 .5 .35 .35 0 0 0 .5 0M175.7 167.8l.3-.2h.3v.7M175.7 167.6v.7"/>
<path d="M176.8 179.1v13.3M177.4 167.2v.1zM177.4 167.6v.7M178.4 167.8l-.2-.2h-.3v.2l.4 .2 .1 .2-.2 .1-.4-.1M179.3 167.6h.4M179.5 167.2v.9l.2 .2M180.1 167.8l.2-.2h.3l.1 .7M180.1 167.2v1.1M181 167.9h.6l-.1-.3a.37 .37 0 0 0-.5 .1 .37 .37 0 0 0 .1 .5 .37 .37 0 0 0 .5 0M182.7 167.8a.35 .35 0 0 1 .5-.1 .35 .35 0 0 1 0 .5 .35 .35 0 0 1-.5 0M182.7 167.6v1.1M183.7 167.6v.7"/>
<path d="M184.1 167.6a.32 .32 0 0 0-.4 .3M185.4 167.8a.35 .35 0 0 1 .5-.1 .35 .35 0 0 1 0 .5 .35 .35 0 0 1-.5 0M185.4 167.6v1.1M186.3 167.9h.7l-.1-.3a.37 .37 0 0 0-.5 .1 .37 .37 0 0 0 .1 .5 .37 .37 0 0 0 .5 0M186.5 179.1v13.3M187.3 167.6v.7M187.8 167.6a.35 .35 0 0 0-.5 .3M187.9 167.6h.4M188.1 167.2v.9l.3 .2M188.6 167.6l.3 .7 .3-.7M188.9 168.3l-.1 .3-.3 .1M191.1 167.6h.3"/>
<path d="M191.5 167.2l-.3 .2v.9M193.2 167.2v1.1l-.7-1.1v1.1M193.6 167.2v1.1M194.1 167.2v1.1M194.1 167.8h.7M194.8 167.2v1.1M195.1 167.2l.4 1.1 .4-1.1M196.1 168.3l.4-1.1 .4 1.1M196.2 168h.5M197.7 167.2h.7M197.7 169.6v29.9M198 167.2v1.1"/>
<path d="M198.7 167.8h.4M199.4 167.2h-.7v1.1h.7M200.4 167.5a.41 .41 0 0 0-.4-.3 .41 .41 0 0 0-.4 .4v.3a.41 .41 0 0 0 .4 .4 .41 .41 0 0 0 .4-.3M200.8 167.8h.7M200.8 167.2v1.1M201.5 167.2v1.1M202.7 167.2v1.1l-.8-1.1v1.1M203.2 167.4l.2-.2a.57 .57 0 0 1 .6 .6 .57 .57 0 0 1-.6 .5l-.3-.4zM204.3 167.2v1.1h.6M205.2 167.4l.3-.2a.57 .57 0 0 1 .5 .6 .57 .57 0 0 1-.5 .5l-.4-.4zM207.1 167.5a.41 .41 0 0 0-.5-.3 .41 .41 0 0 0-.3 .4v.3a.4 .4 0 0 0 .4 .5 .4 .4 0 0 0 .4-.5h-.3M207.4 167.2v1.1"/>
<path d="M207.9 167.8h.4M208.6 167.2h-.7v1.1h.7M209.6 167.4a.39 .39 0 0 0-.4-.2 .39 .39 0 0 0-.4 .3l.3 .2 .4 .1 .1 .4a.45 .45 0 0 1-.8 0M209.9 168.3h.2h-.1zM211.9 167.2v1.1l-.8-1.1v1.1M213.2 167.6h.4M213.4 167.2v.9l.2 .2M214.5 167.6h.4M214.7 167.2v.9l.2 .2M216.9 167.8a.35 .35 0 0 1 .6-.1 .35 .35 0 0 1 0 .5 .35 .35 0 0 1-.6 0M216.9 167.2v1.1M217.9 167.9h.6a.35 .35 0 0 0-.4-.3 .35 .35 0 0 0-.2 .6 .33 .33 0 0 0 .6 0"/>
<path d="M220.1 167.8l-.2-.2h-.3l-.1 .2 .5 .2 .1 .2a.33 .33 0 0 1-.6 0M221.5 167.2v1.1M222.5 167.8a.35 .35 0 0 0-.5-.1 .35 .35 0 0 0 0 .5 .35 .35 0 0 0 .5 0M222.5 167.2v1.1M224.6 167.6v.7M225 167.6a.32 .32 0 0 0-.4 .3M226.5 167.8a.35 .35 0 0 0-.5-.1 .35 .35 0 0 0 0 .5 .35 .35 0 0 0 .5 0M227.9 167.8a.35 .35 0 0 1 .5-.1 .35 .35 0 0 1 0 .5 .35 .35 0 0 1-.5 0M227.9 167.6v1.1M228.9 167.2v.1h-.1zM228.9 167.6v.7M229.2 167.9h.7a.34 .34 0 0 0-.3-.3 .34 .34 0 0 0-.4 .3l.1 .3a.33 .33 0 0 0 .6 0"/>
<path d="M230.9 167.8a.35 .35 0 0 0-.6-.1 .35 .35 0 0 0 0 .5 .35 .35 0 0 0 .6 0M230.9 167.2v1.1M231.8 167.6h.4M232 167.2v.9l.3 .2M234.8 167.8a.35 .35 0 0 0-.5-.1 .35 .35 0 0 0 0 .5 .35 .35 0 0 0 .5 0M234.8 167.6v.7M235.3 167.8l.2-.2h.3l.1 .7M235.3 167.6v.7M236.1 167.6l.4 .7 .3-.7M236.5 168.3l-.4 .4M238.7 167.6h.4M238.9 167.2v.9l.2 .2"/>
<path d="M239.5 167.8l.2-.2h.3v.7M239.5 167.2v1.1M240.4 167.9h.6v-.1a.35 .35 0 0 0-.5-.1 .35 .35 0 0 0 0 .5 .35 .35 0 0 0 .5 0M241.4 167.6v.7M241.8 167.6a.35 .35 0 0 0-.4 .3M243.3 167.8a.35 .35 0 0 0-.5-.1 .35 .35 0 0 0 0 .5 .35 .35 0 0 0 .5 0M244.7 167.8l.3-.2h.3v.7M244.7 167.6v.7M246.3 167.8a.35 .35 0 0 0-.5-.1 .35 .35 0 0 0 0 .5 .35 .35 0 0 0 .5 0M246.6 167.9h.6v-.1a.35 .35 0 0 0-.5-.1 .35 .35 0 0 0 0 .5 .35 .35 0 0 0 .5 0M247.6 167.6v.7M248 167.6a.35 .35 0 0 0-.4 .3"/>
<path d="M248.3 167.8l.3-.2h.2l.1 .7M248.3 167.6v.7M249.3 168.3h.1zM156.1 192.4h104.1M156.1 188.9h104.1M156.1 185.3h104.1M156.1 181.8h104.1M156.1 195.9h104.1M220.1 195.9v3.6M237.3 195.9v3.6M246.1 192.4v3.5"/>
<circle cx="184.7" cy="167.9" r=".37"/>
<circle cx="190.5" cy="167.9" r=".37"/>
<circle cx="212.6" cy="167.9" r=".37"/>
<circle cx="215.6" cy="167.9" r=".36"/>
<circle cx="220.7" cy="168" r=".37"/>
<circle cx="223.9" cy="167.9" r=".37"/>
<circle cx="227.2" cy="167.9" r=".37"/>
<circle cx="232.9" cy="167.9" r=".37"/>
<circle cx="238.1" cy="167.9" r=".37"/>
<circle cx="244" cy="167.9" r=".37"/>
</g>
<path d="M102.3 188.2v5.1h25.1zM102.3 188.2h25.1v5.1z" fill="#004f7c" stroke="#004f7c" stroke-width=".17"/>
<g font-size="3.8">
<text x="55.6" y="137.2" transform="rotate(90 55.6 137.2)">730</text>
<text x="61.7" y="135.4" transform="rotate(90 61.7 135.4)">390</text>
</g>
<g font-size="2.8">
<text x="53" y="28.9">730</text>
<text x="55.8" y="32">390</text>
<text x="77.4" y="32.2">'B'</text>
<text x="64.9" y="38.3" transform="rotate(90 64.9 38.3)">780</text>
<text x="143.3" y="36.2" transform="rotate(90 143.3 36.2)">490</text>
<text x="145.3" y="50.6" transform="rotate(90 145.3 50.6)">CLEAR HEIGHT (CH)</text>
<text x="67.4" y="56.8">***340</text>
<text x="39.3" y="63">Inside room</text>
<text x="137.5" y="62.1" transform="rotate(90 137.5 62.1)">900</text>
<text x="67.5" y="77.5" transform="rotate(90 67.5 77.5)">1300</text>
<text x="137.9" y="78.3" transform="rotate(90 137.9 78.3)">1300</text>
<text x="124" y="86.4">A</text>
<text x="133.7" y="86.4">A</text>
<text x="52.4" y="94.6">90</text>
<text x="83.5" y="94.7">150</text>
<text x="135.4" y="94.4">150</text>
<text x="50.4" y="98.3">220</text>
<text x="73.4" y="98.6">*375</text>
<text x="89.9" y="98.4">CLEAR WIDTH (CW)</text>
<text x="135.1" y="97.9">175</text>
<text x="73" y="103.7">**460</text>
<text x="88.1" y="114.2">INSIDE ELEVATION</text>
<text x="163.9" y="172.5">HIGH SPEED DOOR</text>
</g>
<g font-size="2.7">
<text x="99.4" y="132.4">OUTSIDE</text>
<text x="100.5" y="151.5">INSIDE</text>
<text x="229.2" y="172.5">NIHVA TECHNOLOGIES</text>
<text x="233.3" y="175.5">PVT. LTD. PUNE</text>
</g>
<g font-size="2.6">
<text x="21.9" y="190.9">3515 MM</text>
<text x="48.5" y="190.9">4380 MM</text>
<text x="76.1" y="190.9">1 NO</text>
<text x="88.8" y="190.6">RAL 5010</text>
<text x="133.2" y="191">ON CONCRETE</text>
<text x="21.9" y="197">CLEAR WIDTH (CW)</text>
<text x="48.4" y="197">CLEAR HEIGHT (CH)</text>
<text x="76.3" y="197">QTY</text>
<text x="88.8" y="196.8">RAL COLOUR CURTAIN PANEL</text>
<text x="133.1" y="197.1">MOUNTING</text>
</g>
<g font-size="2.5">
<text x="198.9" y="184.4">CLIENT - CONGLOMERATE</text>
<text x="198.8" y="191.5">SITE LOCATION - PUNE</text>
<text x="199" y="187.9">PROJECT - CONGLOMERATE</text>
<text x="198.9" y="195">DWG. NO. : NIHVA/20-21/0097/R01</text>
<text x="247.3" y="195">REV- R01</text>
<text x="198.4" y="198.6">SCALE: NTS</text>
<text x="220.8" y="198.6">WT:</text>
<text x="238.4" y="198.6">SHEET:</text>
</g>
<g font-size="2.2">
<text x="100.8" y="49.6">Curtain</text>
<text x="98.4" y="63.9">Vision Panel</text>
<text x="202.3" y="68">SECTION DETAIL'S</text>
<text x="213.2" y="70.6">'B'</text>
<text x="100.1" y="82">Curtain</text>
<text x="68.3" y="88.1">FFL</text>
<text x="203.2" y="107.7">SECTION DETAIL'S</text>
<text x="211.9" y="110.3">'A'A'</text>
</g>
<text font-size="2.1" x="65.1" y="152">HORIZONTAL SECTION</text>
<g font-size="2">
<text x="202.1" y="137.6">ELCTRICAL REQUIREMENT FROM CLIENT AT SITE-</text>
<text x="192.5" y="142.4">230V, 50Hz, with earthing around 1/2 Meter From Controller</text>
<text x="202.4" y="139.9">1) 16A 3 Pin Industrial type female Metal clad socket</text>
<text x="194.7" y="149.8">3) Solid State Inline (UPS/Stabilizer) 2kva Capacity Required</text>
<text x="200.3" y="144.9">2) Clean Uninterrupted Power Supply WithOut Voltage</text>
<text x="230" y="147.3">Fluctuations Needed.</text>
<text x="22.1" y="169.1">Notes:</text>
<text x="23.7" y="171.5">1) Operator is on Left side.</text>
<text x="23.2" y="179.4">4) High Speed door will be installed after readiness of structure as per</text>
<text x="23.6" y="176.4">3) Required All Civil work , MS Structure &amp; Fitting is in client scope.</text>
<text x="23.6" y="174">2) Controller is Always On Operator Side</text>
<text x="232.6" y="179.6">Email:- info@nihva.com</text>
<text x="233.9" y="177.6">Tel : 020 66304033</text>
<text x="25.9" y="182.3">drawing provided.</text>
<text x="167" y="181.3">NAME</text>
<text x="179.1" y="181.3">SIGN</text>
<text x="188.9" y="181.3">DATE</text>
<text x="232.1" y="181.6">Website:- www.nihva.com</text>
</g>
<text font-size="1.9" x="216.8" y="52.9">WALL</text>
<g font-size="1.8">
<text x="157.2" y="171.8">TITLE-</text>
<text x="156.5" y="184.3">DRAWN</text>
<text x="188.8" y="184.1">1.12.2020</text>
<text x="156.4" y="187.4">CHECK</text>
<text x="156.5" y="191">APPRD.</text>
<text x="188.8" y="187.8">1.12.2020</text>
</g>
<g font-size="1.7">
<text x="193.6" y="53.3">CURTAIN</text>
<text x="192.9" y="57.6">LINTEL SEAL</text>
<text x="128.4" y="177.9">* Space for fiting the door</text>
<text x="108.7" y="180.6">** Space require for fit and dismantle the operator</text>
<text x="122.6" y="183.8">*** For Emergency Crank Handle</text>
<text x="156.6" y="194.5">If any queries contact : projectsupport@nihva.com</text>
<text x="162.6" y="198.3">ALL DIMENSION ARE IN mm</text>
</g>
<g font-size="1.6">
<text x="195" y="88.6">Side Guide</text>
<text x="206.4" y="84.8">SEAL</text>
<text x="215.3" y="85.3">LIGHT GRILL</text>
<text x="194.1" y="92.8">CURTAIN</text>
<text x="227.3" y="100.1">FRAME</text>
</g>
<g font-size="1.4">
<text x="201.7" y="161.8">R01</text>
<text x="207.5" y="161.8">3.12.2020</text>
<text x="215.7" y="161.8">S.M.S.</text>
<text x="223.3" y="158.7">(1) MOTOR POSITION ON LEFT SIDE FROM INSIDE</text>
<text x="223.3" y="160.4">(2) STRUCTURE MOUNTED</text>
<text x="201.7" y="165.1">REV NO</text>
<text x="207.5" y="165.1">DATE</text>
<text x="215.7" y="165.1">DRAWN</text>
<text x="223.3" y="165.1">REMARK</text>
<text x="223.3" y="162">(3) DIMENSIONS OF CW &amp; CH CHANGED</text>
<text x="165.3" y="183.6">SIDDHESHWAR</text>
<text x="169.1" y="187.4">K.P.</text>
</g>
</svg>
